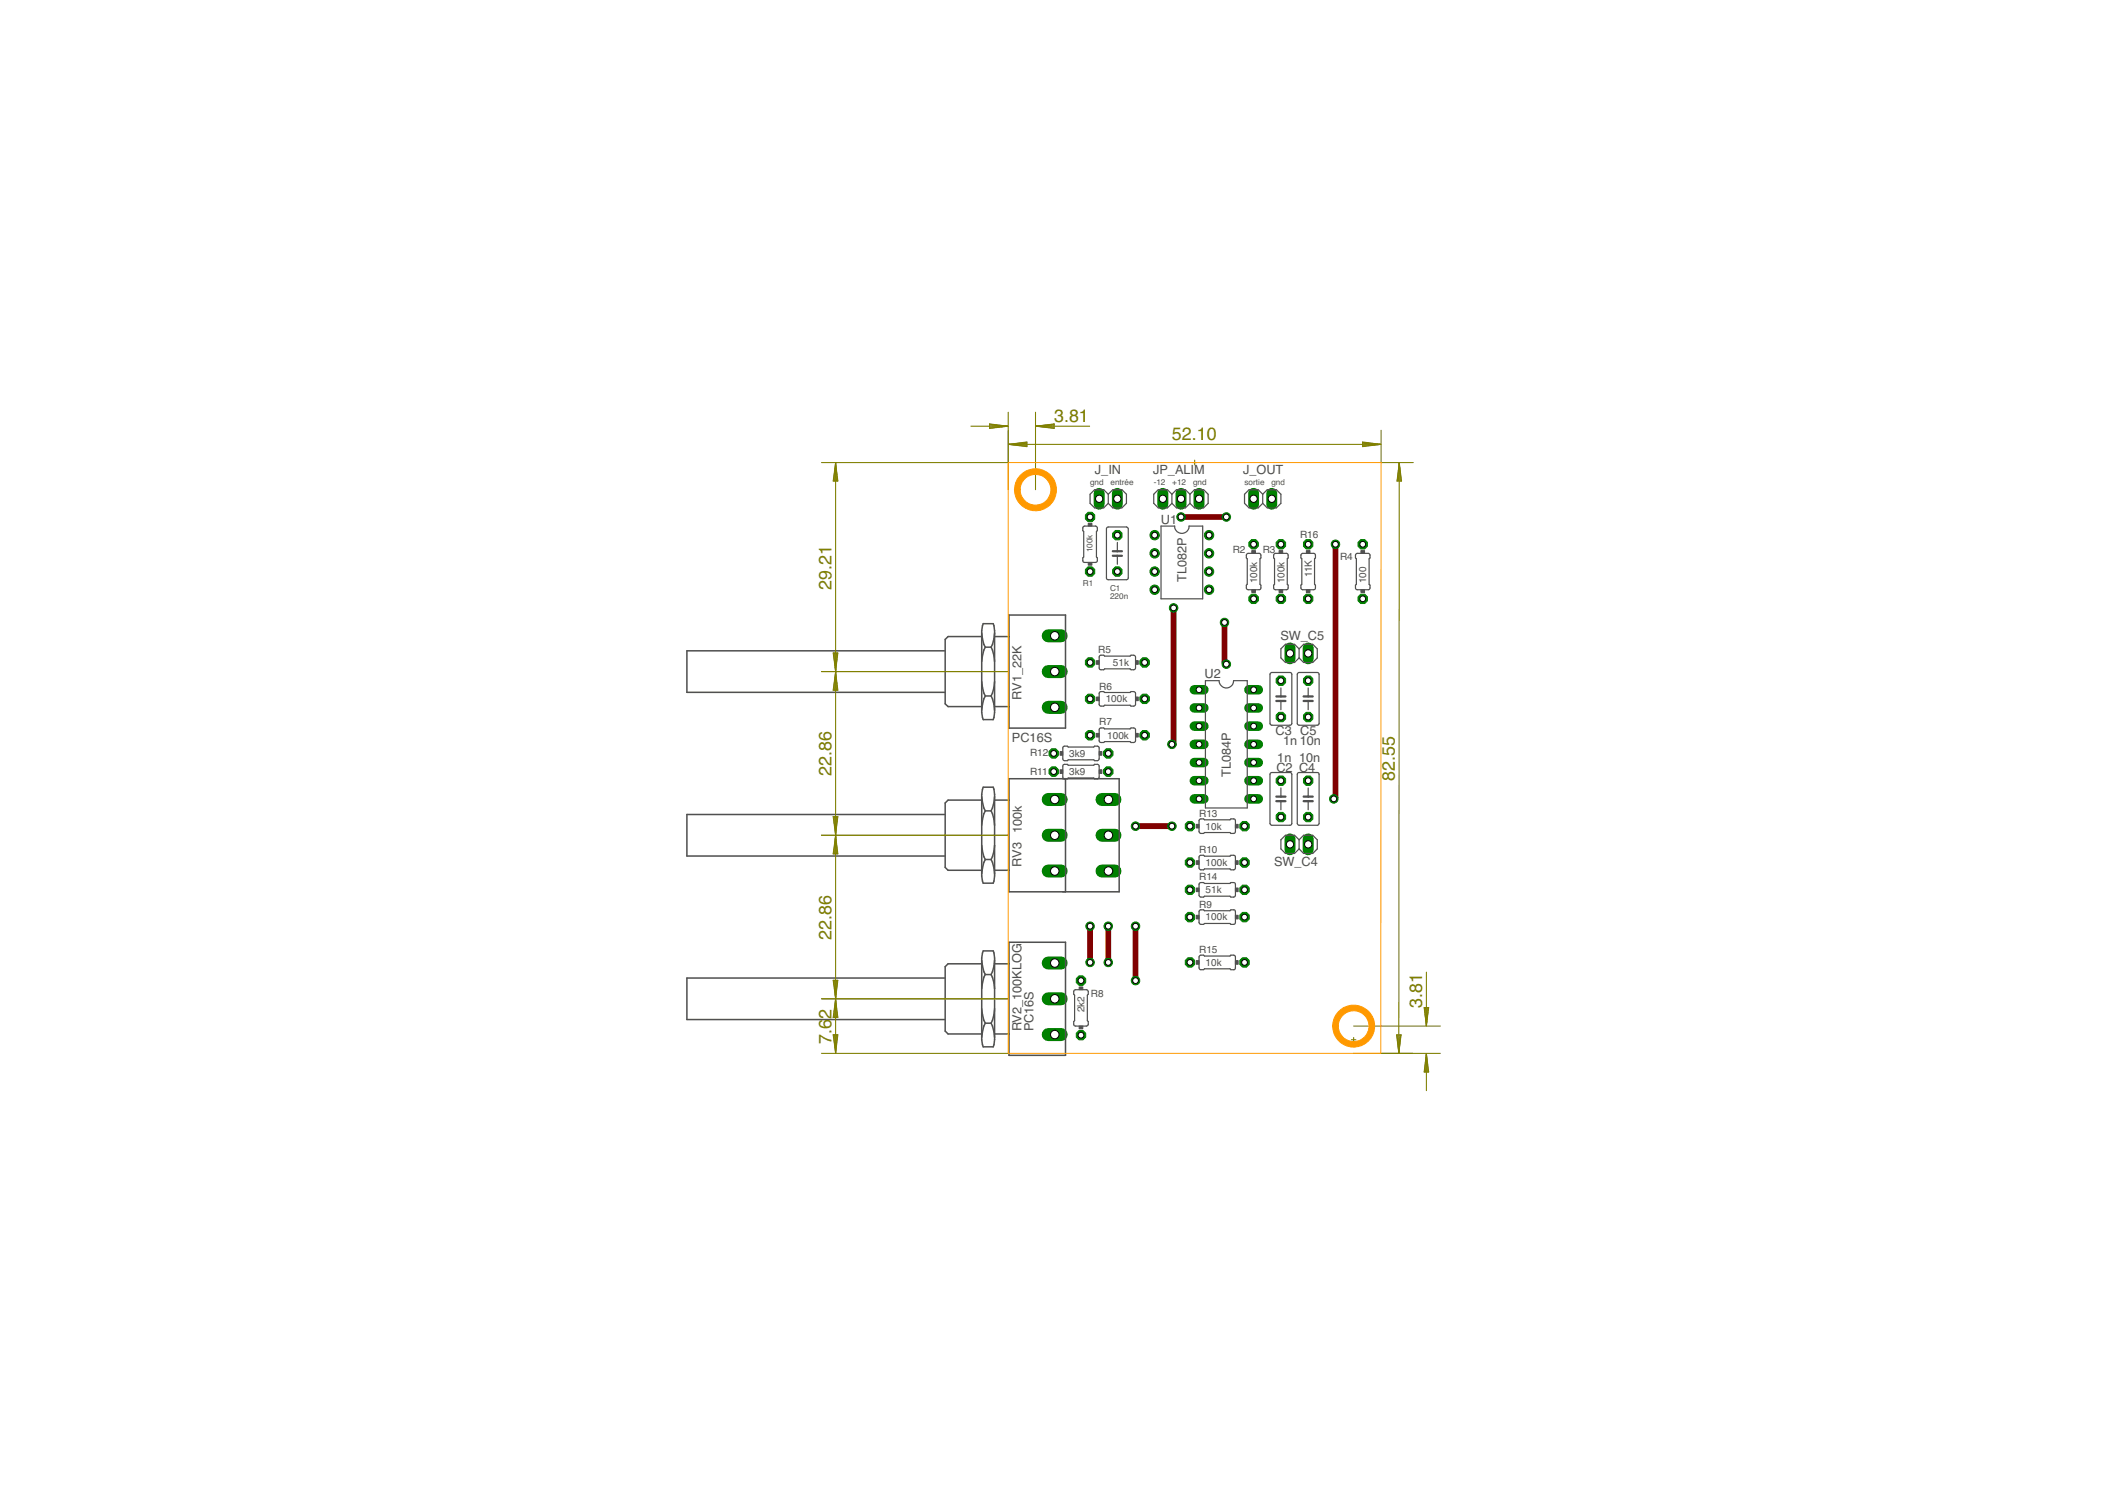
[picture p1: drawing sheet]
<svg xmlns="http://www.w3.org/2000/svg" width="297mm" height="210mm" viewBox="0 0 297 210" stroke-linecap="round" stroke-linejoin="round" font-family="sans-serif">
<path d="M164.9 72.2h6.4M186.5 76v35.3l-.2 .3M163.9 84.9v19h-.2M171 86.9v5.6l.3 .3M158.6 115.4h5.1M152.2 129.3v5.1M154.8 129.3v5.1M158.6 129.3v7.6" fill="none" stroke="#800000" stroke-width=".8"/>
<circle cx="156" cy="74.7" r=".71" fill="#008000" stroke="#008000" stroke-width=".14"/>
<circle cx="156" cy="74.7" r=".4" fill="#fff" stroke="#000" stroke-width=".14"/>
<circle cx="156" cy="79.8" r=".71" fill="#008000" stroke="#008000" stroke-width=".14"/>
<circle cx="156" cy="79.8" r=".4" fill="#fff" stroke="#000" stroke-width=".14"/>
<circle cx="178.9" cy="109" r=".71" fill="#008000" stroke="#008000" stroke-width=".14"/>
<circle cx="178.9" cy="109" r=".4" fill="#fff" stroke="#000" stroke-width=".14"/>
<circle cx="178.9" cy="114.1" r=".71" fill="#008000" stroke="#008000" stroke-width=".14"/>
<circle cx="178.9" cy="114.1" r=".4" fill="#fff" stroke="#000" stroke-width=".14"/>
<circle cx="178.9" cy="100.1" r=".71" fill="#008000" stroke="#008000" stroke-width=".14"/>
<circle cx="178.9" cy="100.1" r=".4" fill="#fff" stroke="#000" stroke-width=".14"/>
<circle cx="178.9" cy="95.1" r=".71" fill="#008000" stroke="#008000" stroke-width=".14"/>
<circle cx="178.9" cy="95.1" r=".4" fill="#fff" stroke="#000" stroke-width=".14"/>
<circle cx="182.7" cy="109" r=".71" fill="#008000" stroke="#008000" stroke-width=".14"/>
<circle cx="182.7" cy="109" r=".4" fill="#fff" stroke="#000" stroke-width=".14"/>
<circle cx="182.7" cy="114.1" r=".71" fill="#008000" stroke="#008000" stroke-width=".14"/>
<circle cx="182.7" cy="114.1" r=".4" fill="#fff" stroke="#000" stroke-width=".14"/>
<circle cx="182.7" cy="100.1" r=".71" fill="#008000" stroke="#008000" stroke-width=".14"/>
<circle cx="182.7" cy="100.1" r=".4" fill="#fff" stroke="#000" stroke-width=".14"/>
<circle cx="182.7" cy="95.1" r=".71" fill="#008000" stroke="#008000" stroke-width=".14"/>
<circle cx="182.7" cy="95.1" r=".4" fill="#fff" stroke="#000" stroke-width=".14"/>
<path d="M153.5 68.9v1.5" fill="none" stroke="#008000" stroke-width="1.5"/>
<circle cx="153.5" cy="69.7" r=".51" fill="#fff" stroke="#000" stroke-width=".14"/>
<path d="M156 68.9v1.5" fill="none" stroke="#008000" stroke-width="1.5"/>
<circle cx="156" cy="69.7" r=".51" fill="#fff" stroke="#000" stroke-width=".14"/>
<path d="M175.1 68.9v1.5" fill="none" stroke="#008000" stroke-width="1.5"/>
<circle cx="175.1" cy="69.7" r=".51" fill="#fff" stroke="#000" stroke-width=".14"/>
<path d="M177.6 68.9v1.5" fill="none" stroke="#008000" stroke-width="1.5"/>
<circle cx="177.6" cy="69.7" r=".51" fill="#fff" stroke="#000" stroke-width=".14"/>
<path d="M180.1 90.5v1.5" fill="none" stroke="#008000" stroke-width="1.5"/>
<circle cx="180.1" cy="91.2" r=".51" fill="#fff" stroke="#000" stroke-width=".14"/>
<path d="M182.7 90.5v1.5" fill="none" stroke="#008000" stroke-width="1.5"/>
<circle cx="182.7" cy="91.2" r=".51" fill="#fff" stroke="#000" stroke-width=".14"/>
<path d="M182.7 117.2v1.5" fill="none" stroke="#008000" stroke-width="1.5"/>
<circle cx="182.7" cy="117.9" r=".51" fill="#fff" stroke="#000" stroke-width=".14"/>
<path d="M180.1 117.2v1.5" fill="none" stroke="#008000" stroke-width="1.5"/>
<circle cx="180.1" cy="117.9" r=".51" fill="#fff" stroke="#000" stroke-width=".14"/>
<circle cx="152.2" cy="72.2" r=".71" fill="#008000" stroke="#008000" stroke-width=".14"/>
<circle cx="152.2" cy="72.2" r=".4" fill="#fff" stroke="#000" stroke-width=".14"/>
<circle cx="152.2" cy="79.8" r=".71" fill="#008000" stroke="#008000" stroke-width=".14"/>
<circle cx="152.2" cy="79.8" r=".4" fill="#fff" stroke="#000" stroke-width=".14"/>
<circle cx="166.2" cy="120.5" r=".71" fill="#008000" stroke="#008000" stroke-width=".14"/>
<circle cx="166.2" cy="120.5" r=".4" fill="#fff" stroke="#000" stroke-width=".14"/>
<circle cx="173.8" cy="120.5" r=".71" fill="#008000" stroke="#008000" stroke-width=".14"/>
<circle cx="173.8" cy="120.5" r=".4" fill="#fff" stroke="#000" stroke-width=".14"/>
<circle cx="147.2" cy="107.8" r=".71" fill="#008000" stroke="#008000" stroke-width=".14"/>
<circle cx="147.2" cy="107.8" r=".4" fill="#fff" stroke="#000" stroke-width=".14"/>
<circle cx="154.8" cy="107.8" r=".71" fill="#008000" stroke="#008000" stroke-width=".14"/>
<circle cx="154.8" cy="107.8" r=".4" fill="#fff" stroke="#000" stroke-width=".14"/>
<circle cx="147.2" cy="105.2" r=".71" fill="#008000" stroke="#008000" stroke-width=".14"/>
<circle cx="147.2" cy="105.2" r=".4" fill="#fff" stroke="#000" stroke-width=".14"/>
<circle cx="154.8" cy="105.2" r=".71" fill="#008000" stroke="#008000" stroke-width=".14"/>
<circle cx="154.8" cy="105.2" r=".4" fill="#fff" stroke="#000" stroke-width=".14"/>
<circle cx="166.2" cy="115.4" r=".71" fill="#008000" stroke="#008000" stroke-width=".14"/>
<circle cx="166.2" cy="115.4" r=".4" fill="#fff" stroke="#000" stroke-width=".14"/>
<circle cx="173.8" cy="115.4" r=".71" fill="#008000" stroke="#008000" stroke-width=".14"/>
<circle cx="173.8" cy="115.4" r=".4" fill="#fff" stroke="#000" stroke-width=".14"/>
<circle cx="166.2" cy="124.3" r=".71" fill="#008000" stroke="#008000" stroke-width=".14"/>
<circle cx="166.2" cy="124.3" r=".4" fill="#fff" stroke="#000" stroke-width=".14"/>
<circle cx="173.8" cy="124.3" r=".71" fill="#008000" stroke="#008000" stroke-width=".14"/>
<circle cx="173.8" cy="124.3" r=".4" fill="#fff" stroke="#000" stroke-width=".14"/>
<circle cx="166.2" cy="134.4" r=".71" fill="#008000" stroke="#008000" stroke-width=".14"/>
<circle cx="166.2" cy="134.4" r=".4" fill="#fff" stroke="#000" stroke-width=".14"/>
<circle cx="173.8" cy="134.4" r=".71" fill="#008000" stroke="#008000" stroke-width=".14"/>
<circle cx="173.8" cy="134.4" r=".4" fill="#fff" stroke="#000" stroke-width=".14"/>
<circle cx="182.7" cy="76" r=".71" fill="#008000" stroke="#008000" stroke-width=".14"/>
<circle cx="182.7" cy="76" r=".4" fill="#fff" stroke="#000" stroke-width=".14"/>
<circle cx="182.7" cy="83.6" r=".71" fill="#008000" stroke="#008000" stroke-width=".14"/>
<circle cx="182.7" cy="83.6" r=".4" fill="#fff" stroke="#000" stroke-width=".14"/>
<circle cx="175.1" cy="83.6" r=".71" fill="#008000" stroke="#008000" stroke-width=".14"/>
<circle cx="175.1" cy="83.6" r=".4" fill="#fff" stroke="#000" stroke-width=".14"/>
<circle cx="175.1" cy="76" r=".71" fill="#008000" stroke="#008000" stroke-width=".14"/>
<circle cx="175.1" cy="76" r=".4" fill="#fff" stroke="#000" stroke-width=".14"/>
<circle cx="178.9" cy="83.6" r=".71" fill="#008000" stroke="#008000" stroke-width=".14"/>
<circle cx="178.9" cy="83.6" r=".4" fill="#fff" stroke="#000" stroke-width=".14"/>
<circle cx="178.9" cy="76" r=".71" fill="#008000" stroke="#008000" stroke-width=".14"/>
<circle cx="178.9" cy="76" r=".4" fill="#fff" stroke="#000" stroke-width=".14"/>
<circle cx="190.3" cy="83.6" r=".71" fill="#008000" stroke="#008000" stroke-width=".14"/>
<circle cx="190.3" cy="83.6" r=".4" fill="#fff" stroke="#000" stroke-width=".14"/>
<circle cx="190.3" cy="76" r=".71" fill="#008000" stroke="#008000" stroke-width=".14"/>
<circle cx="190.3" cy="76" r=".4" fill="#fff" stroke="#000" stroke-width=".14"/>
<circle cx="159.9" cy="92.5" r=".71" fill="#008000" stroke="#008000" stroke-width=".14"/>
<circle cx="159.9" cy="92.5" r=".4" fill="#fff" stroke="#000" stroke-width=".14"/>
<circle cx="152.2" cy="92.5" r=".71" fill="#008000" stroke="#008000" stroke-width=".14"/>
<circle cx="152.2" cy="92.5" r=".4" fill="#fff" stroke="#000" stroke-width=".14"/>
<circle cx="152.2" cy="97.6" r=".71" fill="#008000" stroke="#008000" stroke-width=".14"/>
<circle cx="152.2" cy="97.6" r=".4" fill="#fff" stroke="#000" stroke-width=".14"/>
<circle cx="159.9" cy="97.6" r=".71" fill="#008000" stroke="#008000" stroke-width=".14"/>
<circle cx="159.9" cy="97.6" r=".4" fill="#fff" stroke="#000" stroke-width=".14"/>
<circle cx="159.9" cy="102.7" r=".71" fill="#008000" stroke="#008000" stroke-width=".14"/>
<circle cx="159.9" cy="102.7" r=".4" fill="#fff" stroke="#000" stroke-width=".14"/>
<circle cx="152.2" cy="102.7" r=".71" fill="#008000" stroke="#008000" stroke-width=".14"/>
<circle cx="152.2" cy="102.7" r=".4" fill="#fff" stroke="#000" stroke-width=".14"/>
<circle cx="151" cy="136.9" r=".71" fill="#008000" stroke="#008000" stroke-width=".14"/>
<circle cx="151" cy="136.9" r=".4" fill="#fff" stroke="#000" stroke-width=".14"/>
<circle cx="151" cy="144.6" r=".71" fill="#008000" stroke="#008000" stroke-width=".14"/>
<circle cx="151" cy="144.6" r=".4" fill="#fff" stroke="#000" stroke-width=".14"/>
<circle cx="166.2" cy="128.1" r=".71" fill="#008000" stroke="#008000" stroke-width=".14"/>
<circle cx="166.2" cy="128.1" r=".4" fill="#fff" stroke="#000" stroke-width=".14"/>
<circle cx="173.8" cy="128.1" r=".71" fill="#008000" stroke="#008000" stroke-width=".14"/>
<circle cx="173.8" cy="128.1" r=".4" fill="#fff" stroke="#000" stroke-width=".14"/>
<path d="M146.4 88.8h1.8" fill="none" stroke="#008000" stroke-width="1.8"/>
<circle cx="147.3" cy="88.8" r=".59" fill="#fff" stroke="#000" stroke-width=".14"/>
<path d="M146.4 93.8h1.8" fill="none" stroke="#008000" stroke-width="1.8"/>
<circle cx="147.3" cy="93.8" r=".59" fill="#fff" stroke="#000" stroke-width=".14"/>
<path d="M146.4 98.8h1.8" fill="none" stroke="#008000" stroke-width="1.8"/>
<circle cx="147.3" cy="98.8" r=".59" fill="#fff" stroke="#000" stroke-width=".14"/>
<path d="M146.4 134.5h1.8" fill="none" stroke="#008000" stroke-width="1.8"/>
<circle cx="147.3" cy="134.5" r=".59" fill="#fff" stroke="#000" stroke-width=".14"/>
<path d="M146.4 139.5h1.8" fill="none" stroke="#008000" stroke-width="1.8"/>
<circle cx="147.3" cy="139.5" r=".59" fill="#fff" stroke="#000" stroke-width=".14"/>
<path d="M146.4 144.5h1.8" fill="none" stroke="#008000" stroke-width="1.8"/>
<circle cx="147.3" cy="144.5" r=".59" fill="#fff" stroke="#000" stroke-width=".14"/>
<path d="M146.4 111.7h1.8" fill="none" stroke="#008000" stroke-width="1.8"/>
<circle cx="147.3" cy="111.7" r=".59" fill="#fff" stroke="#000" stroke-width=".14"/>
<path d="M146.4 116.6h1.8" fill="none" stroke="#008000" stroke-width="1.8"/>
<circle cx="147.3" cy="116.6" r=".59" fill="#fff" stroke="#000" stroke-width=".14"/>
<path d="M146.4 121.6h1.8" fill="none" stroke="#008000" stroke-width="1.8"/>
<circle cx="147.3" cy="121.6" r=".59" fill="#fff" stroke="#000" stroke-width=".14"/>
<path d="M153.9 111.7h1.8" fill="none" stroke="#008000" stroke-width="1.8"/>
<circle cx="154.8" cy="111.7" r=".59" fill="#fff" stroke="#000" stroke-width=".14"/>
<path d="M153.9 116.6h1.8" fill="none" stroke="#008000" stroke-width="1.8"/>
<circle cx="154.8" cy="116.6" r=".59" fill="#fff" stroke="#000" stroke-width=".14"/>
<path d="M153.9 121.6h1.8" fill="none" stroke="#008000" stroke-width="1.8"/>
<circle cx="154.8" cy="121.6" r=".59" fill="#fff" stroke="#000" stroke-width=".14"/>
<circle cx="161.2" cy="74.7" r=".66" fill="#008000" stroke="#008000" stroke-width=".14"/>
<circle cx="161.2" cy="74.7" r=".4" fill="#fff" stroke="#000" stroke-width=".14"/>
<circle cx="161.2" cy="77.3" r=".66" fill="#008000" stroke="#008000" stroke-width=".14"/>
<circle cx="161.2" cy="77.3" r=".4" fill="#fff" stroke="#000" stroke-width=".14"/>
<circle cx="168.8" cy="77.3" r=".66" fill="#008000" stroke="#008000" stroke-width=".14"/>
<circle cx="168.8" cy="77.3" r=".4" fill="#fff" stroke="#000" stroke-width=".14"/>
<circle cx="168.8" cy="74.7" r=".66" fill="#008000" stroke="#008000" stroke-width=".14"/>
<circle cx="168.8" cy="74.7" r=".4" fill="#fff" stroke="#000" stroke-width=".14"/>
<circle cx="161.2" cy="79.8" r=".66" fill="#008000" stroke="#008000" stroke-width=".14"/>
<circle cx="161.2" cy="79.8" r=".4" fill="#fff" stroke="#000" stroke-width=".14"/>
<circle cx="161.2" cy="82.4" r=".66" fill="#008000" stroke="#008000" stroke-width=".14"/>
<circle cx="161.2" cy="82.4" r=".4" fill="#fff" stroke="#000" stroke-width=".14"/>
<circle cx="168.8" cy="79.8" r=".66" fill="#008000" stroke="#008000" stroke-width=".14"/>
<circle cx="168.8" cy="79.8" r=".4" fill="#fff" stroke="#000" stroke-width=".14"/>
<circle cx="168.8" cy="82.4" r=".66" fill="#008000" stroke="#008000" stroke-width=".14"/>
<circle cx="168.8" cy="82.4" r=".4" fill="#fff" stroke="#000" stroke-width=".14"/>
<path d="M166.8 96.3h1.3" fill="none" stroke="#008000" stroke-width="1.3"/>
<circle cx="167.4" cy="96.3" r=".4" fill="#fff" stroke="#000" stroke-width=".14"/>
<path d="M166.8 98.9h1.3" fill="none" stroke="#008000" stroke-width="1.3"/>
<circle cx="167.4" cy="98.9" r=".4" fill="#fff" stroke="#000" stroke-width=".14"/>
<path d="M166.8 111.6h1.3" fill="none" stroke="#008000" stroke-width="1.3"/>
<circle cx="167.4" cy="111.6" r=".4" fill="#fff" stroke="#000" stroke-width=".14"/>
<path d="M174.4 111.6h1.3" fill="none" stroke="#008000" stroke-width="1.3"/>
<circle cx="175.1" cy="111.6" r=".4" fill="#fff" stroke="#000" stroke-width=".14"/>
<path d="M166.8 101.4h1.3" fill="none" stroke="#008000" stroke-width="1.3"/>
<circle cx="167.4" cy="101.4" r=".4" fill="#fff" stroke="#000" stroke-width=".14"/>
<path d="M166.8 103.9h1.3" fill="none" stroke="#008000" stroke-width="1.3"/>
<circle cx="167.4" cy="103.9" r=".4" fill="#fff" stroke="#000" stroke-width=".14"/>
<path d="M166.8 109h1.3" fill="none" stroke="#008000" stroke-width="1.3"/>
<circle cx="167.4" cy="109" r=".4" fill="#fff" stroke="#000" stroke-width=".14"/>
<path d="M166.8 106.5h1.3" fill="none" stroke="#008000" stroke-width="1.3"/>
<circle cx="167.4" cy="106.5" r=".4" fill="#fff" stroke="#000" stroke-width=".14"/>
<path d="M174.4 109h1.3" fill="none" stroke="#008000" stroke-width="1.3"/>
<circle cx="175.1" cy="109" r=".4" fill="#fff" stroke="#000" stroke-width=".14"/>
<path d="M174.4 106.5h1.3" fill="none" stroke="#008000" stroke-width="1.3"/>
<circle cx="175.1" cy="106.5" r=".4" fill="#fff" stroke="#000" stroke-width=".14"/>
<path d="M174.4 103.9h1.3" fill="none" stroke="#008000" stroke-width="1.3"/>
<circle cx="175.1" cy="103.9" r=".4" fill="#fff" stroke="#000" stroke-width=".14"/>
<path d="M174.4 101.4h1.3" fill="none" stroke="#008000" stroke-width="1.3"/>
<circle cx="175.1" cy="101.4" r=".4" fill="#fff" stroke="#000" stroke-width=".14"/>
<path d="M174.4 98.9h1.3" fill="none" stroke="#008000" stroke-width="1.3"/>
<circle cx="175.1" cy="98.9" r=".4" fill="#fff" stroke="#000" stroke-width=".14"/>
<path d="M174.4 96.3h1.3" fill="none" stroke="#008000" stroke-width="1.3"/>
<circle cx="175.1" cy="96.3" r=".4" fill="#fff" stroke="#000" stroke-width=".14"/>
<path d="M162.4 68.9v1.5" fill="none" stroke="#008000" stroke-width="1.5"/>
<circle cx="162.4" cy="69.7" r=".51" fill="#fff" stroke="#000" stroke-width=".14"/>
<path d="M164.9 68.9v1.5" fill="none" stroke="#008000" stroke-width="1.5"/>
<circle cx="164.9" cy="69.7" r=".51" fill="#fff" stroke="#000" stroke-width=".14"/>
<path d="M167.4 68.9v1.5" fill="none" stroke="#008000" stroke-width="1.5"/>
<circle cx="167.4" cy="69.7" r=".51" fill="#fff" stroke="#000" stroke-width=".14"/>
<circle cx="171.3" cy="72.2" r=".59" fill="#008000" stroke="#008000" stroke-width=".14"/>
<circle cx="171.3" cy="72.2" r=".4" fill="#fff" stroke="#000" stroke-width=".14"/>
<circle cx="163.9" cy="84.9" r=".59" fill="#008000" stroke="#008000" stroke-width=".14"/>
<circle cx="163.9" cy="84.9" r=".4" fill="#fff" stroke="#000" stroke-width=".14"/>
<circle cx="164.9" cy="72.2" r=".59" fill="#008000" stroke="#008000" stroke-width=".14"/>
<circle cx="164.9" cy="72.2" r=".4" fill="#fff" stroke="#000" stroke-width=".14"/>
<circle cx="163.7" cy="103.9" r=".59" fill="#008000" stroke="#008000" stroke-width=".14"/>
<circle cx="163.7" cy="103.9" r=".4" fill="#fff" stroke="#000" stroke-width=".14"/>
<circle cx="171" cy="86.9" r=".59" fill="#008000" stroke="#008000" stroke-width=".14"/>
<circle cx="171" cy="86.9" r=".4" fill="#fff" stroke="#000" stroke-width=".14"/>
<circle cx="171.3" cy="92.8" r=".59" fill="#008000" stroke="#008000" stroke-width=".14"/>
<circle cx="171.3" cy="92.8" r=".4" fill="#fff" stroke="#000" stroke-width=".14"/>
<circle cx="186.5" cy="76" r=".59" fill="#008000" stroke="#008000" stroke-width=".14"/>
<circle cx="186.5" cy="76" r=".4" fill="#fff" stroke="#000" stroke-width=".14"/>
<circle cx="186.3" cy="111.6" r=".59" fill="#008000" stroke="#008000" stroke-width=".14"/>
<circle cx="186.3" cy="111.6" r=".4" fill="#fff" stroke="#000" stroke-width=".14"/>
<circle cx="152.2" cy="129.3" r=".59" fill="#008000" stroke="#008000" stroke-width=".14"/>
<circle cx="152.2" cy="129.3" r=".4" fill="#fff" stroke="#000" stroke-width=".14"/>
<circle cx="152.2" cy="134.4" r=".59" fill="#008000" stroke="#008000" stroke-width=".14"/>
<circle cx="152.2" cy="134.4" r=".4" fill="#fff" stroke="#000" stroke-width=".14"/>
<circle cx="154.8" cy="129.3" r=".59" fill="#008000" stroke="#008000" stroke-width=".14"/>
<circle cx="154.8" cy="129.3" r=".4" fill="#fff" stroke="#000" stroke-width=".14"/>
<circle cx="154.8" cy="134.4" r=".59" fill="#008000" stroke="#008000" stroke-width=".14"/>
<circle cx="154.8" cy="134.4" r=".4" fill="#fff" stroke="#000" stroke-width=".14"/>
<circle cx="158.6" cy="115.4" r=".59" fill="#008000" stroke="#008000" stroke-width=".14"/>
<circle cx="158.6" cy="115.4" r=".4" fill="#fff" stroke="#000" stroke-width=".14"/>
<circle cx="163.7" cy="115.4" r=".59" fill="#008000" stroke="#008000" stroke-width=".14"/>
<circle cx="163.7" cy="115.4" r=".4" fill="#fff" stroke="#000" stroke-width=".14"/>
<circle cx="158.6" cy="136.9" r=".59" fill="#008000" stroke="#008000" stroke-width=".14"/>
<circle cx="158.6" cy="136.9" r=".4" fill="#fff" stroke="#000" stroke-width=".14"/>
<circle cx="158.6" cy="129.3" r=".59" fill="#008000" stroke="#008000" stroke-width=".14"/>
<circle cx="158.6" cy="129.3" r=".4" fill="#fff" stroke="#000" stroke-width=".14"/>
<path d="M155.4 77h1.3M155.4 77.6h1.3M178.2 97.9h1.3M178.2 97.3h1.3M182.1 97.9h1.2M182.1 97.3h1.2M178.2 111.3h1.3M178.2 111.9h1.3M182.1 111.3h1.2M182.1 111.9h1.2" fill="none" stroke="#505050" stroke-width=".32"/>
<g fill="none" stroke="#505050" stroke-width=".17">
<path d="M151.3 73.6l.2-.1h1.5l.2 .1v.5l-.1 .1v3.6l.1 .1v.4l-.1 .2h-1.6l-.3-.1v-.5l.1-.1v-3.6l-.1-.1zM154.6 73.7l.2-.1h2.5l.2 .2 .1 6.9-.2 .2-2.6 .1-.3-.2zM154.8 69l-.7-.6h-1.2l-.7 .6v1.3l.7 .6h1.2l.7-.6M154.8 69l.6-.6h1.3l.6 .6v1.3l-.6 .6h-1.3l-.6-.6M154.8 69v1.3M156 75.8v1.2M156 77.6v1.2M162.1 73.5h1.9a1.01 1.01 0 0 0 1 1 1.01 1.01 0 0 0 1.1-1h1.9v10.1h-5.9zM163.7 69l-.7-.6h-1.2l-.7 .6v1.3l.7 .6h1.2l.7-.6M163.7 69l.6-.6h1.2l.7 .6M163.7 70.3l.6 .6h1.2l.7-.6M163.7 69v1.3"/>
<path d="M166.2 69l.6-.6h1.3l.6 .6v1.3l-.6 .6h-1.3l-.6-.6M166.2 69v1.3M174.1 77.4l.2-.1h1.5l.3 .1v.5l-.1 .1v3.6l.1 .1v.4l-.2 .2-1.6 .1-.2-.2v-.5l.1-.1v-3.6l-.1-.1zM176.3 69l.7-.6h1.2l.7 .6v1.3l-.7 .6h-1.2l-.7-.6M176.3 69l-.6-.6h-1.3l-.6 .6v1.3l.6 .6h1.3l.6-.6M176.3 69v1.3M177.9 77.4l.2-.1h1.5l.3 .1v.5l-.1 .1v3.6l.1 .1v.4l-.2 .2-1.6 .1-.2-.2v-.5l.1-.1v-3.6l-.1-.1zM181.8 77.4l.1-.1h1.6l.2 .1v.5l-.1 .1v3.6l.1 .1v.4l-.1 .2-1.7 .1-.2-.2v-.5l.1-.1v-3.6l-.1-.1zM189.4 77.4l.1-.1h1.6l.2 .1v.5l-.1 .1v3.6l.1 .1v.4l-.1 .2-1.7 .1-.2-.2v-.5l.1-.1v-3.6l-.1-.1zM153.6 91.6l.5-.1 .2 .1h3.5l.1-.1h.5l.2 .3v1.6l-.3 .1h-.4l-.1-.1h-3.5l-.2 .1h-.5l-.1-.2zM153.6 96.7l.5-.1 .2 .1h3.5l.1-.1h.5l.2 .2v1.7l-.3 .1h-.4l-.1-.1h-3.5l-.2 .1h-.5l-.1-.2zM168.3 95.1h1.9a1.02 1.02 0 0 0 1.1 1 1.02 1.02 0 0 0 1-1h1.9v17.7h-5.9z"/>
<path d="M177.4 94l.2-.1h2.5l.3 .2v6.9l-.1 .3h-2.7l-.2-.2v-6.9zM178.9 96.1v1.2M178.9 97.9v1.2M181.3 94l.1-.1h2.6l.2 .2v6.9l-.1 .3h-2.7l-.2-.2v-6.9zM181.4 90.6l-.6-.6h-1.3l-.6 .6v1.3l.6 .6h1.3l.6-.6M181.4 90.6l.7-.6h1.2l.7 .6v1.3l-.7 .6h-1.2l-.7-.6M181.4 90.6v1.3M182.7 96.1v1.2M182.7 97.9v1.2M148.5 106.8l.6-.1 .1 .2h3.5l.2-.2 .4 .1 .2 .2v1.6l-.3 .2h-.3l-.2-.2h-3.5l-.1 .2h-.5l-.2-.3zM148.5 104.3l.6-.1 .1 .1h3.5l.2-.1h.4l.2 .3v1.6l-.3 .1h-.3l-.2-.1h-3.5l-.1 .1h-.5l-.2-.2zM153.6 101.7h.5l.2 .1h3.5l.1-.1h.5l.2 .2v1.6l-.3 .2h-.4l-.1-.1h-3.5l-.2 .1h-.5l-.1-.3z"/>
<path d="M167.5 119.5l.6-.1 .1 .2h3.6l.1-.2 .5 .1 .1 .2v1.6l-.2 .2h-.4l-.1-.2h-3.6l-.1 .2h-.5l-.2-.3v-1.5zM167.5 114.4h.6l.1 .1h3.6l.1-.1h.5l.1 .2v1.6l-.2 .2h-.4l-.1-.1h-3.6l-.1 .1h-.5l-.2-.3v-1.5zM177.4 107.9h2.7l.3 .1v7l-.1 .2-2.7 .1-.2-.2v-7zM178.9 110v1.3M178.9 111.9v1.2M181.3 107.9h2.7l.2 .1v7l-.1 .2-2.7 .1-.2-.2v-7zM181.4 117.3l-.6-.7h-1.3l-.6 .7v1.3l.6 .6h1.3l.6-.6M181.4 117.3v1.3M181.4 117.3l.7-.7h1.2l.7 .7v1.3l-.7 .6h-1.2l-.7-.6M182.7 110v1.3M182.7 111.9v1.2M150 138.3l.2-.1h1.5l.3 .2v.5l-.2 .1v3.5l.2 .2v.3l-.2 .3h-1.6l-.2-.1-.1-.5 .2-.2v-3.5l-.2-.1z"/>
<path d="M167.5 123.3h.6l.1 .1h3.6l.1-.1h.5l.1 .2v1.6l-.2 .2h-.4l-.1-.1h-3.6l-.1 .1h-.5l-.2-.3v-1.5zM167.5 133.5l.6-.1 .1 .1h3.6l.1-.1h.5l.1 .2v1.7l-.1 .1h-.5l-.1-.1h-3.6l-.1 .1h-.5l-.2-.2v-1.6zM167.5 127.1h.6l.1 .1h3.6l.1-.1h.5l.1 .2v1.6l-.2 .2h-.4l-.1-.1h-3.6l-.1 .1h-.5l-.2-.3v-1.5z"/>
</g>
<g fill="#505050" stroke="#505050" stroke-width=".14">
<path d="M152 78.5h.5v.4h-.5z"/>
<path d="M152 73.1h.5v.4h-.5z"/>
<path d="M172.5 120.2h.4v.5h-.4z"/>
<path d="M167.1 120.2h.3v.5h-.3z"/>
<path d="M153.5 107.5h.4v.5h-.4z"/>
<path d="M148 107.5h.4v.5h-.4z"/>
<path d="M153.5 105h.4v.5h-.4z"/>
<path d="M148 105h.4v.5h-.4z"/>
<path d="M172.5 115.1h.4v.5h-.4z"/>
<path d="M167.1 115.1h.3v.5h-.3z"/>
<path d="M172.5 124h.4v.5h-.4z"/>
<path d="M167.1 124h.3v.5h-.3z"/>
<path d="M172.5 134.2h.4v.5h-.4z"/>
<path d="M167.1 134.2h.3v.5h-.3z"/>
<path d="M182.4 82.4h.5v.3h-.5z"/>
<path d="M182.4 76.9h.5v.4h-.5z"/>
<path d="M174.8 76.9h.5v.4h-.5z"/>
<path d="M174.8 82.4h.5v.3h-.5z"/>
<path d="M178.6 76.9h.5v.4h-.5z"/>
<path d="M178.6 82.4h.5v.3h-.5z"/>
<path d="M190.1 76.9h.5v.4h-.5z"/>
<path d="M190.1 82.4h.5v.3h-.5z"/>
<path d="M153.1 92.3h.4v.5h-.4z"/>
<path d="M158.6 92.3h.4v.5h-.4z"/>
<path d="M158.6 97.3h.4v.6h-.4z"/>
<path d="M153.1 97.3h.4v.6h-.4z"/>
<path d="M153.1 102.4h.4v.5h-.4z"/>
<path d="M158.6 102.4h.4v.5h-.4z"/>
<path d="M150.7 143.3h.5v.4h-.5z"/>
<path d="M150.7 137.8h.5v.4h-.5z"/>
<path d="M172.5 127.8h.4v.5h-.4z"/>
<path d="M167.1 127.8h.3v.5h-.3z"/>
</g>
<g fill="none" stroke="#505050" stroke-width=".21">
<path d="M131.9 90.9h-36v5.8h36M137.1 88.9h-4.7l-.4 .4v9l.4 .4h4.7M137.1 95.2l.3 1.6 .2 .4M137.1 88.4l.3 1.6 .2 .4M137.3 87.1h1.4l.2 1v11.4l-.2 1h-1.4l-.2-1v-11.4zM137.6 90.4l-.2 .4-.3 1.6M137.6 97.2l-.2 .4-.3 1.6M137.6 90.4h.8M137.6 97.2h.8M138.4 90.4l.4 1.2 .1 .8M138.4 97.2l.4 1.2 .1 .8M138.9 88.9h2"/>
<path d="M138.9 98.7h2M138.9 95.2l-.1 .8-.4 1.2M138.9 88.4l-.1 .8-.4 1.2M140.9 85.9h7.9v15.8h-7.9zM131.9 113.7h-36v5.8h36M137.1 111.7h-4.7l-.4 .4v9l.4 .4h4.7M137.1 118l.3 1.6 .2 .4M137.1 111.3l.3 1.5 .2 .4M137.3 109.9h1.4l.2 1.1v11.3l-.2 1h-1.4l-.2-1v-11.3zM137.6 113.2l-.2 .4-.3 1.7M137.6 113.2h.8M138.4 113.2l.4 1.2 .1 .9"/>
<path d="M138.9 111.7h2M138.9 118l-.1 .9-.4 1.1M138.9 111.3l-.1 .7-.4 1.2M140.9 108.8h15.4v15.7h-15.4zM148.8 108.8v15.7M131.9 136.6h-36v5.8h36M137.1 134.6h-4.7l-.4 .4v9l.4 .4h4.7M137.1 134.1l.3 1.6 .2 .4M137.3 132.8h1.4l.2 1v11.4l-.2 1h-1.4l-.2-1v-11.4zM137.4 136.5l-.3 1.6M137.6 136.1h.8M137.6 136.1l-.2 .4"/>
<path d="M137.6 120l-.2 .4-.3 1.6M137.6 120h.8M138.4 136.1l.4 1.2 .1 .8M138.4 120l.4 1.2 .1 .8M138.9 134.6h2M138.9 134.1l-.1 .8-.4 1.2M138.9 121.5h2M140.9 131.6h7.9v15.8h-7.9zM137.1 140.9l.3 1.6 .2 .4M137.6 142.9l-.2 .4-.3 1.6M137.6 142.9h.8M138.4 142.9l.4 1.2 .1 .8"/>
<path d="M138.9 144.4h2M138.9 140.9l-.1 .8-.4 1.2"/>
</g>
<g fill="none" stroke="#808000" stroke-width=".15">
<path d="M135.6 59.5h5.1M138.2 59.2l2.5 .3-2.5 .3zM138.2 59.4l2.5 .1M138.2 59.2l2.5 .3M140.7 59.5l-2.5 .1M140.7 59.5l-2.5 .3M140.8 57.6v10.8M144.6 57.6v10.8M144.7 59.5h7.5M144.7 59.5l2.5-.3v.6zM144.7 59.5l2.5 .1M144.7 59.5l2.5 .3"/>
<path d="M147.2 59.4l-2.5 .1M147.2 59.2l-2.5 .3M114.7 64.6h26.1M116.7 64.7l.3 2.5h-.6zM116.7 64.7v29M116.7 64.7l-.2 2.5M116.7 64.7l.1 2.5M116.7 64.7l-.3 2.5M116.7 64.7l.2 2.5M140.9 62.1h51.9M140.9 62.1l2.5-.4v.7zM140.9 62.1l2.5 .1"/>
<path d="M140.9 62.1l2.5 .2M143.4 61.9l-2.5 .2M143.4 61.8l-2.5 .3M166.5 64.6h.7M166.8 64.3v.6M190.3 61.7l2.5 .4-2.5 .3zM190.3 61.9l2.5 .2M190.3 61.8l2.5 .3M192.8 62.1l-2.5 .1M192.8 62.1l-2.5 .2M192.9 60.1v4.5h4.5M195.4 64.7l-.1 82.3"/>
<path d="M195.4 64.7l.3 2.5h-.6zM195.4 64.7l-.1 2.5M195.4 64.7l.1 2.5M195.4 64.7l-.3 2.5M195.4 64.7l.3 2.5M114.7 93.8h26.1M116.4 91.2h.6l-.3 2.5zM116.4 91.2l.3 2.5M116.5 91.2l.2 2.5M116.7 93.9v22.7M116.7 93.9l.3 2.5h-.6zM116.7 93.9l-.2 2.5"/>
<path d="M116.7 93.9l.1 2.5M116.7 93.9l-.3 2.5M116.7 93.9l.2 2.5M116.8 91.2l-.1 2.5M116.9 91.2l-.2 2.5M114.7 116.6h26.1M116.4 114h.6l-.3 2.6zM116.4 114l.3 2.6M116.5 114l.2 2.6M116.7 116.7v22.7M116.7 116.7l.3 2.6h-.6zM116.7 116.7l-.2 2.6"/>
<path d="M116.7 116.7l.1 2.6M116.7 116.7l-.3 2.6M116.7 116.7l.2 2.6M116.8 114l-.1 2.6M116.9 114l-.2 2.6M114.7 139.5h26.1M116.4 136.9h.6l-.3 2.5zM116.4 136.9l.3 2.5M116.5 136.9l.2 2.5M116.7 139.6v7.4M116.7 139.6l.3 2.5h-.6zM116.7 139.6l-.2 2.5"/>
<path d="M116.7 139.6l.1 2.5M116.7 139.6l-.3 2.5M116.7 139.6l.2 2.5M116.8 136.9l-.1 2.5M116.9 136.9l-.2 2.5M199.2 135.8v7.4M114.7 147.1h26.1M116.4 144.5h.6l-.3 2.5zM116.4 144.5l.3 2.5M116.5 144.5l.2 2.5M116.8 144.5l-.1 2.5M116.9 144.5l-.2 2.5"/>
<path d="M188.7 145.2h.7M189 147.1h12.1M189 143.3h12.1M189 144.9v.6M195 144.5h.7l-.4 2.5zM195.1 144.5l.2 2.5M195.2 144.5l.1 2.5M195.5 144.5l-.2 2.5M195.6 144.5l-.3 2.5M198.9 140.7h.6l-.3 2.5zM198.9 140.7l.3 2.5M199.1 140.7l.1 2.5"/>
<path d="M199.2 147.2v5.1M199.2 147.2l.3 2.5h-.6zM199.2 147.2l-.1 2.5M199.2 147.2l.1 2.5M199.2 147.2l-.3 2.5M199.2 147.2l.3 2.5M199.3 140.7l-.1 2.5M199.5 140.7l-.3 2.5"/>
</g>
<path d="M140.8 64.6h52.1l-.1 82.5h-52z" fill="none" stroke="#f90" stroke-width=".14"/>
<g fill="#f90" stroke="#f90" stroke-width=".14">
<path d="M186.8 141.4a2.94 2.94 0 0 1 4.7 .4 2.94 2.94 0 0 1-1.7 4.4 2.94 2.94 0 0 1-3.7-2.9h.8a2.15 2.15 0 0 1 3-1.9 2.15 2.15 0 0 1 .6 3.5 2.15 2.15 0 0 1-3.5-.8l-.1-.8h-.8a2.94 2.94 0 0 1 .7-1.9z" fill-rule="evenodd"/>
<path d="M142.4 66.5a2.93 2.93 0 0 1 4.7 .4 2.93 2.93 0 0 1-1.7 4.3 2.93 2.93 0 0 1-3.7-2.8h.8a2.15 2.15 0 0 1 3-1.9 2.15 2.15 0 0 1 .6 3.5 2.15 2.15 0 0 1-3.5-.8l-.1-.8h-.8a2.94 2.94 0 0 1 .7-1.9z" fill-rule="evenodd"/>
</g>
<g font-size="2.5" fill="#808000">
<text x="147.2" y="58.9">3.81</text>
<text x="163.7" y="61.5">52.10</text>
<text x="116.1" y="82.4" transform="rotate(-90 116.1 82.4)">29.21</text>
<text x="116.1" y="108.4" transform="rotate(-90 116.1 108.4)">22.86</text>
<text x="194.8" y="109" transform="rotate(-90 194.8 109)">82.55</text>
<text x="116.1" y="131.3" transform="rotate(-90 116.1 131.3)">22.86</text>
<text x="116.1" y="142.3" transform="rotate(-90 116.1 142.3)">2</text>
<text x="198.6" y="140.7" transform="rotate(-90 198.6 140.7)">3.81</text>
<text x="116.1" y="145.8" transform="rotate(-90 116.1 145.8)">7.6</text>
</g>
<g font-size="1.8" fill="#505050">
<text x="152.9" y="66.2">J_IN</text>
<text x="161" y="66.2">JP_ALIM</text>
<text x="173.6" y="66.2">J_OUT</text>
<text x="162.1" y="73.2">U1</text>
<text x="165.7" y="81.2" transform="rotate(-90 165.7 81.2)">TL082P</text>
<text x="178.8" y="89.4">SW_C5</text>
<text x="168.2" y="94.7">U2</text>
<text x="142.6" y="97.7" transform="rotate(-90 142.6 97.7)">RV1_22K</text>
<text x="141.3" y="103.7">PC16S</text>
<text x="178.1" y="102.7">C3 C5</text>
<text x="178.2" y="107.8">C2 C4</text>
<text x="178.4" y="106.4">1n 10n</text>
<text x="179.2" y="104.1">1n 10n</text>
<text x="171.9" y="108.5" transform="rotate(-90 171.9 108.5)">TL084P</text>
<text x="142.7" y="116.4" transform="rotate(-90 142.7 116.4)">100k</text>
<text x="142.6" y="121.1" transform="rotate(-90 142.6 121.1)">RV3</text>
<text x="177.9" y="121">SW_C4</text>
<text x="142.6" y="144.1" transform="rotate(-90 142.6 144.1)">RV2_100KLOG</text>
<text x="144.3" y="144.1" transform="rotate(-90 144.3 144.1)">PC16S</text>
</g>
<g font-size="1.4" fill="#505050">
<text x="172.2" y="77.3">R2</text>
<text x="176.3" y="77.2">R3</text>
<text x="181.5" y="75.1">R16</text>
<text x="175.6" y="81.5" transform="rotate(-90 175.6 81.5)">100k</text>
<text x="179.4" y="81.5" transform="rotate(-90 179.4 81.5)">100k</text>
<text x="183.2" y="80.6" transform="rotate(-90 183.2 80.6)">11K</text>
<text x="187.1" y="78.2">R4</text>
<text x="190.8" y="81.5" transform="rotate(-90 190.8 81.5)">100</text>
<text x="153.4" y="91.1">R5</text>
<text x="155.4" y="93">51k</text>
<text x="153.5" y="101.3">R7</text>
<text x="153.5" y="96.3">R6</text>
<text x="154.4" y="98.1">100k</text>
<text x="143.8" y="105.6">R12</text>
<text x="149.3" y="105.7">3k9</text>
<text x="154.6" y="103.2">100k</text>
<text x="143.8" y="108.2">R11</text>
<text x="149.3" y="108.2">3k9</text>
<text x="167.5" y="119.2">R10</text>
<text x="167.5" y="114.1">R13</text>
<text x="168.4" y="115.9">10k</text>
<text x="167.5" y="123">R14</text>
<text x="168.4" y="120.9">100k</text>
<text x="168.4" y="124.7">51k</text>
<text x="167.5" y="126.8">R9</text>
<text x="168.4" y="128.6">100k</text>
<text x="167.5" y="133.1">R15</text>
<text x="168.4" y="134.9">10k</text>
<text x="151.5" y="141.4" transform="rotate(-90 151.5 141.4)">2k2</text>
<text x="152.4" y="139.2">R8</text>
</g>
<g font-size="1.1" fill="#505050">
<text x="152.2" y="67.8">gnd</text>
<text x="155.1" y="67.8">entrée</text>
<text x="161.1" y="67.8">-12</text>
<text x="163.7" y="67.8">+12</text>
<text x="166.6" y="67.8">gnd</text>
<text x="173.8" y="67.8">sortie</text>
<text x="177.6" y="67.8">gnd</text>
<text x="152.6" y="77.1" transform="rotate(-90 152.6 77.1)">100k</text>
<text x="151.2" y="81.8">R1</text>
<text x="155" y="82.5">C1</text>
<text x="155" y="83.6">220n</text>
</g>
</svg>
